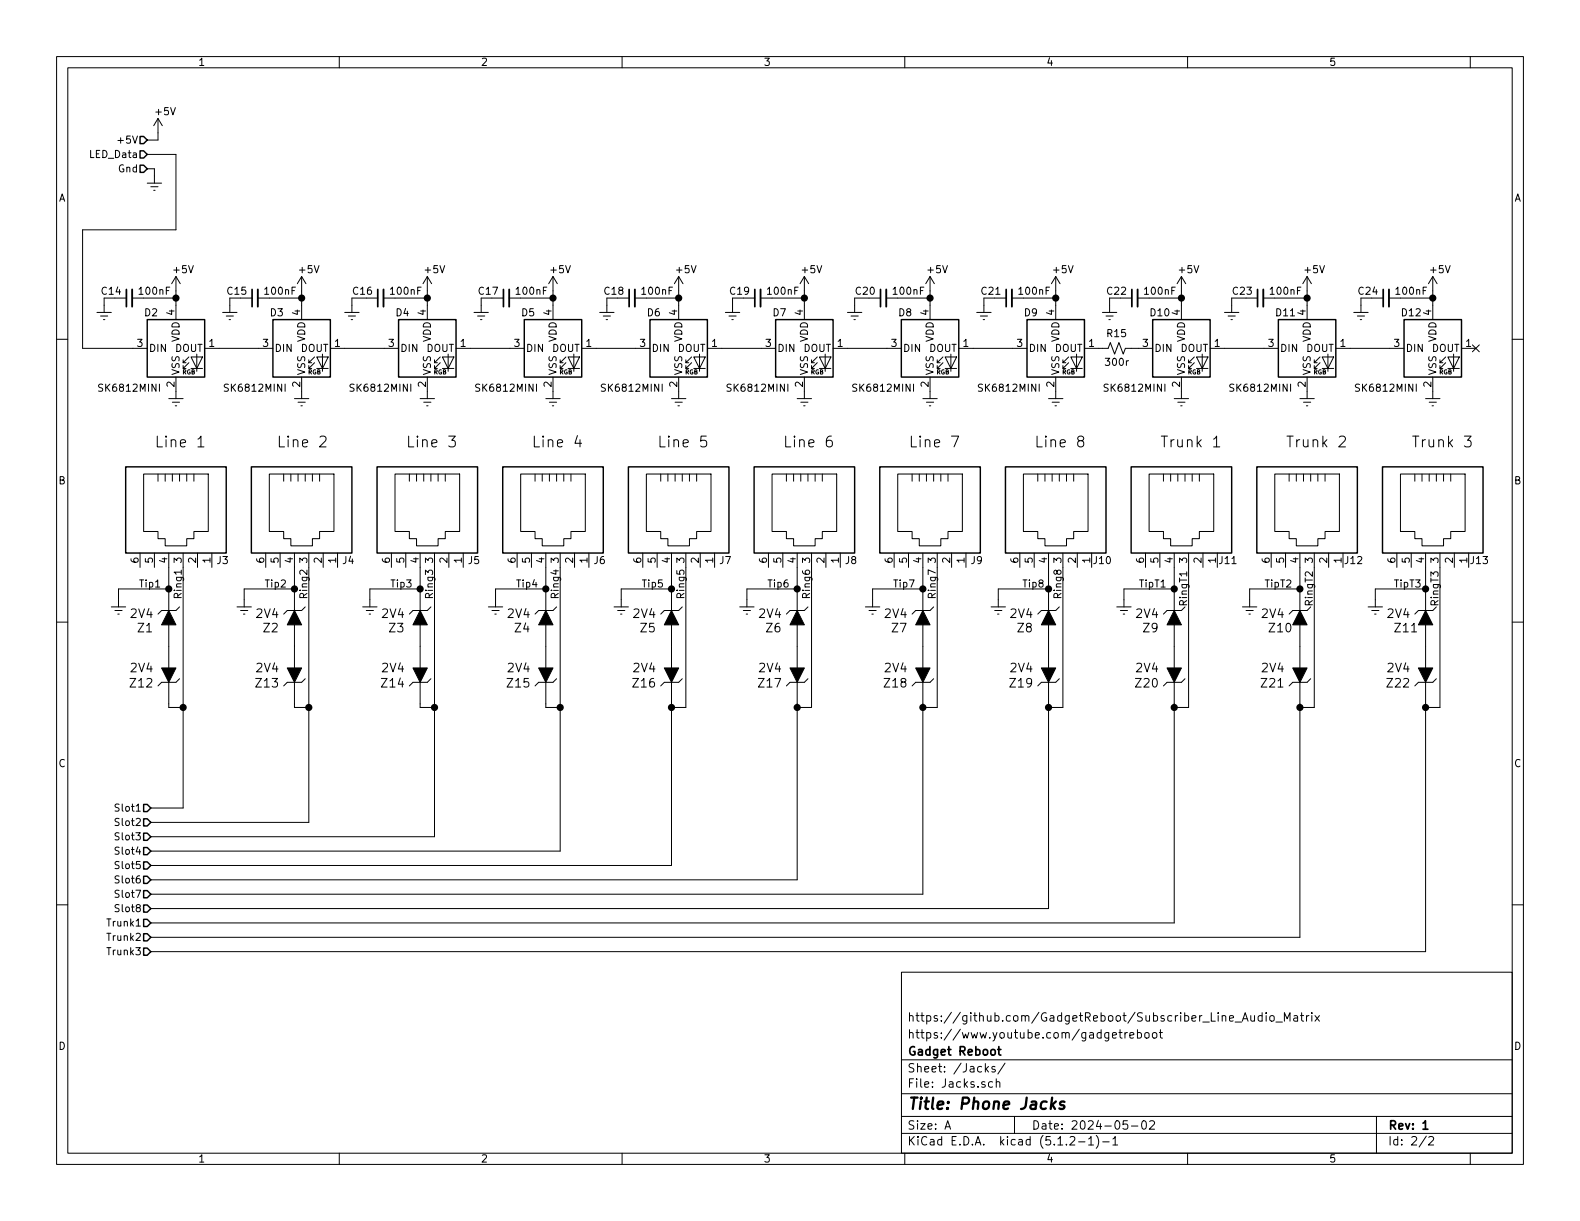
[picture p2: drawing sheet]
<svg xmlns="http://www.w3.org/2000/svg" width="279mm" height="216mm" viewBox="0 0 279 216" stroke-linecap="round" stroke-linejoin="round" font-family="sans-serif">
<g fill="none" stroke="#000" stroke-width=".18">
<path d="M10 10h259.4v195.9h-259.4zM12 12h255.4v191.9h-255.4zM60 10v2M110 10v2M160 10v2M210 10v2M260 10v2M26 29.8h1.3v2.6M26 27.3h5.1v13.3h-16.5v21h11.4M26 32.4h2.6M26.7 33h1.2M27.2 33.7h.2"/>
<path d="M27.9 21l.8 1.2M27.9 21v3.8h-1.9M27.9 21l-.7 1.2M10 60h2M17.1 55.2h2.6M17.8 55.9h1.2M18.3 56.5h.2M18.4 52.7v2.5M20.3 52.7h2.1M23.4 52.7h7.7M31.1 48.9v7.6M31.1 48.9l.8 1.3"/>
<path d="M31.1 48.9l-.7 1.3M39.4 55.2h2.5M40 55.9h1.3M40.5 56.5h.3M40.6 52.7v2.5M42.5 52.7h2.1M45.6 52.7h7.7M53.3 48.9v7.6M53.3 48.9l.8 1.3M53.3 48.9l-.7 1.3M61 55.2h2.5M61.6 55.9h1.3"/>
<path d="M62.1 56.5h.3M62.2 52.7v2.5M64.8 52.7h2M67.8 52.7h7.8M75.6 48.9v7.6M75.6 48.9l.7 1.3M75.6 48.9l-.8 1.3M83.8 55.2h2.6M84.5 55.9h1.2M85 56.5h.2M85.1 52.7v2.5M87 52.7h2"/>
<path d="M90 52.7h7.8M97.8 48.9v7.6M97.8 48.9l.8 1.3M97.8 48.9l-.8 1.3M106 55.2h2.6M106.7 55.9h1.2M107.2 56.5h.2M107.3 52.7v2.5M109.2 52.7h2.1M112.3 52.7h7.7M120 48.9v7.6M120 48.9l.8 1.3"/>
<path d="M120 48.9l-.7 1.3M128.3 55.2h2.5M128.9 55.9h1.3M129.4 56.5h.3M129.5 52.7v2.5M131.4 52.7h2.1M134.5 52.7h7.7M142.2 48.9v7.6M142.2 48.9l.8 1.3M142.2 48.9l-.7 1.3M149.9 55.2h2.5M150.5 55.9h1.3"/>
<path d="M151 56.5h.3M151.1 52.7v2.5M153.7 52.7h2M156.7 52.7h7.8M164.5 48.9v7.6M164.5 48.9l.7 1.3M164.5 48.9l-.8 1.3M172.7 55.2h2.6M173.4 55.9h1.2M173.9 56.5h.2M174 52.7v2.5M175.9 52.7h2"/>
<path d="M178.9 52.7h7.8M186.7 48.9v7.6M186.7 48.9l.8 1.3M186.7 48.9l-.8 1.3M194.9 55.2h2.6M195.6 55.9h1.2M196.1 56.5h.2M196.2 52.7v2.5M198.1 52.7h2.1M201.2 52.7h7.7M208.9 48.9v7.6M208.9 48.9l.8 1.3"/>
<path d="M208.9 48.9l-.7 1.3M216.5 55.2h2.6M217.2 55.9h1.2M217.7 56.5h.2M217.8 52.7v2.5M220.3 52.7h2.1M223.4 52.7h7.7M231.1 48.9v7.6M231.1 48.9l.8 1.3M231.1 48.9l-.7 1.3M239.4 55.2h2.5M240 55.9h1.3"/>
<path d="M240.5 56.5h.3M240.7 52.7v2.5M242.6 52.7h2M245.6 52.7h7.8M253.4 48.9v7.6M253.4 48.9l.7 1.3M253.4 48.9l-.8 1.3M267.4 60h2M29.8 70.5h2.6M30.5 71.1h1.2M31 71.8h.2M31.1 66.7v3.8"/>
<path d="M32.4 64.1h.5M33.4 64.1l-1 1.1v-.6M33.4 63.1l-1 1v-.5M33.8 63.1h2l-1 2.1zM33.8 65.2h2M34.8 62.6v3.1M35 77.6l.5-.5v1.9M35 79h1.1M36.2 61.6h12.1M52.1 70.5h2.5M52.7 71.1h1.3M53.2 71.8h.3"/>
<path d="M53.3 66.7v3.8M54.6 64.1h.5M55.6 64.1l-1 1.1v-.6M55.6 63.1l-1 1v-.5M56 63.1h2l-1 2.1zM56 65.2h2M56.6 77.3l.2-.2h.5a.51 .51 0 0 1 .3 .8l-1.1 1.1h1.2M57 62.6v3.1M58.4 61.6h12.1M74.3 70.5h2.5M74.9 71.1h1.3M75.4 71.8h.3"/>
<path d="M75.6 66.7v3.8M76.8 64.1h.5M77.9 64.1l-1.1 1.1v-.6M77.9 63.1l-1.1 1v-.5M78.2 63.1h2.1l-1.1 2.1zM78.2 65.2h2.1M79.2 62.6v3.1M79.3 77.1h1.2l-.6 .8a.49 .49 0 0 1 .6 .3l-.1 .6-.2 .2h-.6l-.3-.2M80.6 61.6h12.1M96.5 70.5h2.6M97.2 71.1h1.2M97.7 71.8h.2"/>
<path d="M97.8 66.7v3.8M99.1 64.1h.5M100.1 64.1l-1 1.1v-.6M100.1 63.1l-1 1v-.5M100.5 63.1h2l-1 2.1zM100.5 65.2h2M101.5 62.6v3.1M102.1 77l-.4 1.4h1.1M102.6 77.7v1.3M102.9 61.6h12M118.7 70.5h2.6M119.4 71.1h1.2"/>
<path d="M119.9 71.8h.2M120 66.7v3.8M121.3 64.1h.5M122.3 64.1l-1 1.1v-.6M122.3 63.1l-1 1v-.5M122.7 63.1h2l-1 2.1zM122.7 65.2h2M123.7 62.6v3.1M124.9 77.1h-.9l-.1 .9 .3-.1h.6l.2 .3-.1 .6-.3 .2h-.4l-.3-.2M125.1 61.6h12.1M141 70.5h2.5M141.6 71.1h1.3"/>
<path d="M142.1 71.8h.3M142.2 66.7v3.8M143.5 64.1h.5M144.5 64.1l-1 1.1v-.6M144.5 63.1l-1 1v-.5M144.9 63.1h2l-1 2.1zM144.9 65.2h2M145.9 62.6v3.1M147 77.1a.76 .76 0 0 0-.9 .8v.8l.4 .3h.3l.3-.2v-.8a.61 .61 0 0 0-.9 0l-.1 .2M147.3 61.6h12.1M163.2 70.5h2.5M163.8 71.1h1.3"/>
<path d="M164.3 71.8h.3M164.5 66.7v3.8M165.7 64.1h.5M166.8 64.1l-1.1 1.1v-.6M166.8 63.1l-1.1 1v-.5M167.1 63.1h2.1l-1.1 2.1zM167.1 65.2h2.1M168.1 62.6v3.1M168.2 77.1h1.3l-.8 1.9M169.5 61.6h12.1M185.4 70.5h2.6M186.1 71.1h1.2"/>
<path d="M186.6 71.8h.2M186.7 66.7v3.8M188 64.1h.5M189 64.1l-1 1.1v-.6M189 63.1l-1 1v-.5M189.4 63.1h2l-1 2.1zM189.4 65.2h2M190.4 62.6v3.1M190.9 77.9l-.2-.2v-.4l.2-.2h.4l.3 .2v.4l-.3 .2h-.4l-.3 .4 .1 .5 .2 .2h.4l.3-.3v-.6l-.3-.2M191.8 61.6h4.2l.3-1 .8 2 .8-2 .7 2 .4-1h4.8M207.6 70.5h2.6M208.3 71.1h1.2"/>
<path d="M208.8 71.8h.2M208.9 66.7v3.8M210.2 64.1h.5M211.2 64.1l-1 1.1v-.6M211.2 63.1l-1 1v-.5M211.6 63.1h2l-1 2.1zM211.6 65.2h2M212.6 62.6v3.1M214 61.6h12.1M214.6 77.6l.5-.5v1.9M214.6 79h1.1M229.9 70.5h2.5"/>
<path d="M230.5 71.1h1.3M231 71.8h.3M231.1 66.7v3.8M232.4 64.1h.5M233.4 64.1l-1 1.1v-.6M233.4 63.1l-1 1v-.5M233.8 63.1h2l-1 2.1zM233.8 65.2h2M234.8 62.6v3.1M236.2 61.6h12.1M236.8 77.3l.3-.2h.5l.2 .2 .1 .3-.1 .3-1.1 1.1h1.2M252.1 70.5h2.5"/>
<path d="M252.7 71.1h1.3M253.2 71.8h.3M253.4 66.7v3.8M254.6 64.1h.5M255.7 64.1l-1.1 1.1v-.6M255.7 63.1l-1.1 1v-.5M256 63.1h2.1l-1.1 2.1zM256 65.2h2.1M257 62.6v3.1M258.4 61.6h2.6M259 77.1h1.1l-.6 .8a.49 .49 0 0 1 .6 .3v.5l-.3 .3h-.6l-.2-.2M260.4 61l1.2 1.2"/>
<path d="M261.6 61l-1.2 1.2M24.8 97.8v2.5M25.4 83.8h11.4v10.2h-2.5v1.3h-1.3v1.2h-3.8v-1.2h-1.3v-1.3h-2.5zM27.3 97.8v2.5M27.9 83.8v1.3M29.2 83.8v1.3M29.8 97.8v10.2M30.5 83.8v1.3M31.7 83.8v1.3M32.4 97.8v45.1h-5.7M33 83.8v1.3M34.3 83.8v1.3"/>
<path d="M34.9 97.8v2.5M37.5 97.8v2.5M47 97.8v2.5M47.6 83.8h11.5v10.2h-2.6v1.3h-1.3v1.2h-3.8v-1.2h-1.2v-1.3h-2.6zM49.5 97.8v2.5M50.2 83.8v1.3M51.4 83.8v1.3M52.1 97.8v10.2M52.7 83.8v1.3M54 83.8v1.3M54.6 97.8v47.6h-27.9M55.2 83.8v1.3"/>
<path d="M56.5 83.8v1.3M57.1 97.8v2.5M59.7 97.8v2.5M69.2 97.8v2.5M69.8 83.8h11.5v10.2h-2.6v1.3h-1.2v1.2h-3.8v-1.2h-1.3v-1.3h-2.6zM71.8 97.8v2.5M72.4 83.8v1.3M73.7 83.8v1.3M74.3 97.8v10.2M74.9 83.8v1.3M76.2 83.8v1.3M76.8 97.8v50.2h-50.1"/>
<path d="M77.5 83.8v1.3M78.7 83.8v1.3M79.4 97.8v2.5M81.9 97.8v2.5M91.4 97.8v2.5M92.1 83.8h11.4v10.2h-2.5v1.3h-1.3v1.2h-3.8v-1.2h-1.3v-1.3h-2.5zM94 97.8v2.5M94.6 83.8v1.3M95.9 83.8v1.3M96.5 97.8v10.2M97.2 83.8v1.3M98.4 83.8v1.3"/>
<path d="M99.1 97.8v52.7h-72.4M99.7 83.8v1.3M101 83.8v1.3M101.6 97.8v2.5M104.1 97.8v2.5M113.7 97.8v2.5M114.3 83.8h11.4v10.2h-2.5v1.3h-1.3v1.2h-3.8v-1.2h-1.3v-1.3h-2.5zM116.2 97.8v2.5M116.8 83.8v1.3M118.1 83.8v1.3M118.7 97.8v10.2M119.4 83.8v1.3"/>
<path d="M120.6 83.8v1.3M121.3 97.8v27.3h-2.6M121.9 83.8v1.3M123.2 83.8v1.3M123.8 97.8v2.5M126.4 97.8v2.5M135.9 97.8v2.5M136.5 83.8h11.5v10.2h-2.6v1.3h-1.3v1.2h-3.8v-1.2h-1.2v-1.3h-2.6zM138.4 97.8v2.5M139.1 83.8v1.3M140.3 83.8v1.3M141 97.8v10.2"/>
<path d="M141.6 83.8v1.3M142.9 83.8v1.3M143.5 97.8v27.3h-2.5M144.1 83.8v1.3M145.4 83.8v1.3M146 97.8v2.5M148.6 97.8v2.5M158.1 97.8v2.5M158.7 83.8h11.5v10.2h-2.6v1.3h-1.2v1.2h-3.8v-1.2h-1.3v-1.3h-2.6zM160.7 97.8v2.5M161.3 83.8v1.3M162.6 83.8v1.3"/>
<path d="M163.2 97.8v10.2M163.8 83.8v1.3M165.1 83.8v1.3M165.7 97.8v27.3h-2.5M166.4 83.8v1.3M167.6 83.8v1.3M168.3 97.8v2.5M170.8 97.8v2.5M180.3 97.8v2.5M181 83.8h11.4v10.2h-2.5v1.3h-1.3v1.2h-3.8v-1.2h-1.3v-1.3h-2.5zM182.9 97.8v2.5M183.5 83.8v1.3"/>
<path d="M184.8 83.8v1.3M185.4 97.8v10.2M186.1 83.8v1.3M187.3 83.8v1.3M188 97.8v27.3h-2.6M188.6 83.8v1.3M189.9 83.8v1.3M190.5 97.8v2.5M193 97.8v2.5M202.6 97.8v2.5M203.2 83.8h11.4v10.2h-2.5v1.3h-1.3v1.2h-3.8v-1.2h-1.3v-1.3h-2.5zM205.1 97.8v2.5"/>
<path d="M205.7 83.8v1.3M207 83.8v1.3M207.6 97.8v10.2M208.3 83.8v1.3M209.5 83.8v1.3M210.2 97.8v27.3h-2.6M210.8 83.8v1.3M212.1 83.8v1.3M212.7 97.8v2.5M215.3 97.8v2.5M224.8 97.8v2.5M225.4 83.8h11.5v10.2h-2.6v1.3h-1.3v1.2h-3.8v-1.2h-1.2v-1.3h-2.6z"/>
<path d="M227.3 97.8v2.5M228 83.8v1.3M229.2 83.8v1.3M229.9 97.8v10.2M230.5 83.8v1.3M231.8 83.8v1.3M232.4 97.8v27.3h-2.5M233 83.8v1.3M234.3 83.8v1.3M234.9 97.8v2.5M237.5 97.8v2.5M247 97.8v2.5"/>
<path d="M247.6 83.8h11.5v10.2h-2.6v1.3h-1.2v1.2h-3.8v-1.2h-1.3v-1.3h-2.6zM249.6 97.8v2.5M250.2 83.8v1.3M251.5 83.8v1.3M252.1 97.8v10.2M252.7 83.8v1.3M254 83.8v1.3M254.6 97.8v27.3h-2.5M255.3 83.8v1.3M256.5 83.8v1.3M257.2 97.8v2.5M259.7 97.8v2.5"/>
<path d="M10 110h2M19.7 107.3h2.5M20.3 108h1.3M20.8 108.6h.3M29.8 110.5v7.6M29.8 104.1h-8.8v3.2M31.7 107.3l-.6 .7h-2.5l-.7 .6M32.1 100.8v.7M41.9 107.3h2.5M42.5 108h1.3M43.1 108.6h.2M52.1 104.1h-8.9v3.2"/>
<path d="M52.1 110.5v7.6M54 107.3l-.7 .7h-2.5l-.6 .6M54.3 100.8v.8l-.9-.8-.4 .3 .1 .4M64.1 107.3h2.6M64.8 108h1.2M65.3 108.6h.2M74.3 104.1h-8.9v3.2M74.3 110.5v7.6M75.2 101.6v-.8l.5 .4 .1-.3 .5-.1 .2 .3-.1 .5M76.2 107.3l-.6 .7h-2.6l-.6 .6M86.4 107.3h2.5M87 108h1.3"/>
<path d="M87.5 108.6h.3M96.5 104.1h-8.9v3.2M96.5 110.5v7.6M98.3 100.8v.7l-.9-.3M98.4 107.3l-.6 .7h-2.6l-.6 .6M108.6 107.3h2.5M109.2 108h1.3M109.7 108.6h.3M118.7 104.1h-8.8v3.2M118.7 110.5v7.6M119.7 100.9v.6h.6l-.1-.4 .2-.3h.3l.3 .3-.2 .4M120.6 107.3l-.6 .7h-2.5l-.7 .6"/>
<path d="M130.8 107.3h2.5M131.4 108h1.3M132 108.6h.2M141 104.1h-8.9v3.2M141 110.5v7.6M141.9 100.9v.3a.79 .79 0 0 0 1.3 .1l-.1-.4-.5-.1-.2 .3v.2l.2 .2M142.9 107.3l-.7 .7h-2.5l-.6 .6M153 107.3h2.6M153.7 108h1.2M154.2 108.6h.2M163.2 104.1h-8.9v3.2M163.2 110.5v7.6"/>
<path d="M165.1 107.3l-.6 .7h-2.6l-.6 .6M165.4 101.3l-1.3-.5v.8M175.3 107.3h2.5M175.9 108h1.3M176.4 108.6h.3M185.4 104.1h-8.9v3.2M185.4 110.5v7.6M186.9 101.1l.2-.3h.3l.2 .3v.3l-.2 .1-.4-.1-.1-.3-.2-.3-.3 .3v.2l.2 .2 .3-.2M187.3 107.3l-.6 .7h-2.6l-.6 .6M197.5 107.3h2.5M198.1 108h1.3M198.6 108.6h.3"/>
<path d="M207.6 104.1h-8.8v3.2M207.6 110.5v7.6M209.5 107.3l-.6 .7h-2.5l-.7 .6M209.9 101.1v.8M219.7 107.3h2.5M220.3 108h1.3M220.9 108.6h.2M229.9 104.1h-8.9v3.2M229.9 110.5v7.6M231.8 107.3l-.7 .7h-2.5l-.6 .6M241.9 107.3h2.6M242.6 108h1.2"/>
<path d="M243.1 108.6h.2M252.1 104.1h-8.9v3.2M252.1 110.5v7.6M254 107.3l-.6 .7h-2.6l-.6 .6M267.4 110h2M29.8 120.7v4.4h2.6M31.7 120l-.6 .7h-2.5l-.7 .6M52.1 120.7v4.4h2.5M54 120l-.7 .7h-2.5l-.6 .6M74.3 120.7v4.4h2.5M76.2 120l-.6 .7h-2.6l-.6 .6M96.5 120.7v4.4h2.6"/>
<path d="M98.4 120l-.6 .7h-2.6l-.6 .6M118.7 120.7v32.3h-92M120.6 120l-.6 .7h-2.5l-.7 .6M141 120.7v34.9h-114.3M142.9 120l-.7 .7h-2.5l-.6 .6M163.2 120.7v37.4h-136.5M165.1 120l-.6 .7h-2.6l-.6 .6M185.4 120.7v40h-158.7M187.3 120l-.6 .7h-2.6l-.6 .6M207.6 120.7v42.5h-180.9M209.5 120l-.6 .7h-2.5l-.7 .6M229.9 120.7v45h-203.2"/>
<path d="M231.8 120l-.7 .7h-2.5l-.6 .6M252.1 120.7v47.6h-225.4M254 120l-.6 .7h-2.6l-.6 .6M10 160h2M267.4 160h2M159.4 171.9h108v32h-108zM221.2 179.6v.8a.39 .39 0 0 0 .6 0M221.8 179.6v1M223.2 179.7l-.4-.1-.3 .3 .1 .5 .2 .2 .4-.1M223.2 179.1v1.5M223.9 179.1v.1M223.9 179.6v1"/>
<path d="M224.6 179.7l.2-.1 .5 .1v.7l-.3 .2-.4-.2zM228.8 179.7h.6l.1 .9M229.5 179.9l-.5 .1-.2 .2 .2 .4 .5-.1M230 179.6h.5M230.2 179.1v1.3l.3 .2M231 179.6v1M231.5 179.6l-.5 .3M232 179.1v.1M232 179.6v1M232.5 179.6l.8 1M233.3 179.6l-.8 1M159.4 197.4h108"/>
<path d="M159.4 193.4h108M159.4 187.4h108M167.1 199.7l.5-1.5 .5 1.5M167.2 199.2h.8M174.4 189l.4 .6M174.8 188.6l-.6 .5M175.5 191.3h-.4l-.3 .2 .1 .6 .2 .2 .4-.1M175.9 188.6h-.3l-.2 .2 .1 .2 .4 .1v.4h-.5M176.2 191.4v-.1a.37 .37 0 0 1 .6 .2v.8M176.2 190.8v1.5M177.7 188l-1.2 1.9M179.4 197.4v3"/>
<path d="M196.7 183.1l.7-.2v-.2l-.5-.1-.2 .2 .1 .7h.6M197.9 182.6h.5M198.1 182.1v1.3l.3 .2M198.9 182.6v1M199.4 198.2h-.7l-.1 .7 .2-.1h.5l.1 .2v.5l-.2 .2-.6-.2M199.4 182.6l-.3 .1-.2 .2M199.8 183.1l.7-.2-.1-.2-.4-.1-.2 .2v.7h.6M200.1 199.1h1.1M201.1 182.7l.5-.1 .3 .3-.1 .5-.2 .2-.5-.1M201.1 182.1v1.5M202 198.3l.4-.1a.94 .94 0 0 1 0 1.5 .82 .82 0 0 1-.4-1.4zM202.5 182.7l.2-.1 .4 .1v.7l-.2 .2-.4-.2z"/>
<path d="M203.3 198.3l.2-.1h.4l.2 .1 .1 .3-1 1.1h1M203.9 182.7l.2-.1 .4 .1v.7l-.2 .2-.4-.2zM205 182.6h.6M205.2 182.1v1.3l.4 .2M225.6 180.7h1.2M227.1 180.6v-1.5l.5 1 .5-1v1.5M243.4 197.4v6.5M60 203.9v2M110 203.9v2M159.4 200.4h108M160 203.9v2M189.2 201.1l.2-.1h.4l.2 .1 .1 .3-.1 .2-.8 .9h.9"/>
<path d="M190.7 201.9h1.2M192.5 201.4l.4-.4v1.5M192.5 202.5h.9M193.9 200.8a1.71 1.71 0 0 1 0 2.2M195 201.9h1.1M196.8 201.4l.4-.4v1.5M196.8 202.5h.8M210 203.9v2M252.2 200.9l-1.2 1.9M252.7 201.1l.2-.1h.3l.3 .4-.9 1.1h.9M260 203.9v2"/>
</g>
<g fill="none" stroke="#000" stroke-width=".3">
<path d="M22.4 51.2v3M44.6 51.2v3M66.8 51.2v3M89 51.2v3M111.3 51.2v3M133.5 51.2v3M155.7 51.2v3M177.9 51.2v3M200.2 51.2v3M222.4 51.2v3M244.6 51.2v3M176.4 185.6h.6"/>
<path d="M176.6 185.1v1.3l.4 .2M251.6 198.6l.5-.4v1.5M251.6 199.7h.9"/>
</g>
<path d="M186.1 194.1l-.3 2M186.1 195.3l.5 .8M186.7 194.8l-.8 .7M188.2 194.8a.49 .49 0 0 0-.7 .3v.2l.5 .1 .2 .3-.3 .4-.6-.1" fill="none" stroke="#000" stroke-width=".41"/>
<g fill="none" stroke="#000" stroke-width=".25">
<path d="M24.8 29.2h.6l.6 .6-.6 .7h-.6zM24.8 26.7h.6l.6 .6-.6 .6h-.6zM24.8 24.1h.6l.6 .7-.6 .6h-.6zM26 56.5h10.2v10.2h-10.2zM48.3 56.5h10.1v10.2h-10.1zM70.5 56.5h10.1v10.2h-10.1zM92.7 56.5h10.2v10.2h-10.2zM114.9 56.5h10.2v10.2h-10.2zM137.2 56.5h10.1v10.2h-10.1zM159.4 56.5h10.1v10.2h-10.1zM181.6 56.5h10.2v10.2h-10.2zM203.8 56.5h10.2v10.2h-10.2z"/>
<path d="M226.1 56.5h10.1v10.2h-10.1zM248.3 56.5h10.1v10.2h-10.1zM22.2 82.6h17.8v15.2h-17.8zM44.4 82.6h17.8v15.2h-17.8zM66.7 82.6h17.8v15.2h-17.8zM88.9 82.6h17.8v15.2h-17.8zM111.1 82.6h17.8v15.2h-17.8zM133.3 82.6h17.8v15.2h-17.8zM155.6 82.6h17.8v15.2h-17.8zM177.8 82.6h17.8v15.2h-17.8zM200 82.6h17.8v15.2h-17.8zM222.2 82.6h17.8v15.2h-17.8z"/>
<path d="M244.5 82.6h17.8v15.2h-17.8zM25.4 142.2h.6l.7 .7-.7 .6h-.6zM25.4 144.8h.6l.7 .6-.7 .7h-.6zM25.4 147.3h.6l.7 .7-.7 .6h-.6zM25.4 149.9h.6l.7 .6-.7 .6h-.6zM25.4 152.4h.6l.7 .6-.7 .7h-.6zM25.4 154.9h.6l.7 .7-.7 .6h-.6zM25.4 157.5h.6l.7 .6-.7 .7h-.6zM25.4 160h.6l.7 .7-.7 .6h-.6zM25.4 162.6h.6l.7 .6-.7 .6h-.6zM25.4 165.1h.6l.7 .6-.7 .7h-.6zM25.4 167.6h.6l.7 .7-.7 .6h-.6z"/>
</g>
<g fill="#000" stroke="#000" stroke-width=".18">
<path d="M29.8 108l1.3 2.5h-2.5zM28.6 118.1h2.5l-1.3 2.6zM52.1 108l1.2 2.5h-2.5zM50.8 118.1h2.5l-1.2 2.6zM74.3 108l1.3 2.5h-2.6zM73 118.1h2.6l-1.3 2.6zM96.5 108l1.3 2.5h-2.6zM95.2 118.1h2.6l-1.3 2.6zM118.7 108l1.3 2.5h-2.5zM117.5 118.1h2.5l-1.3 2.6zM141 108l1.2 2.5h-2.5zM139.7 118.1h2.5l-1.2 2.6z"/>
<path d="M163.2 108l1.3 2.5h-2.6zM161.9 118.1h2.6l-1.3 2.6zM185.4 108l1.3 2.5h-2.6zM184.1 118.1h2.6l-1.3 2.6zM207.6 108l1.3 2.5h-2.5zM206.4 118.1h2.5l-1.3 2.6zM229.9 108l1.2 2.5h-2.5zM228.6 118.1h2.5l-1.2 2.6zM252.1 108l1.3 2.5h-2.6zM250.8 118.1h2.6l-1.3 2.6z"/>
</g>
<g fill="#000" stroke="#000" stroke-width=".25">
<circle cx="31.1" cy="52.7" r=".51"/>
<circle cx="53.3" cy="52.7" r=".51"/>
<circle cx="75.6" cy="52.7" r=".51"/>
<circle cx="97.8" cy="52.7" r=".51"/>
<circle cx="120" cy="52.7" r=".51"/>
<circle cx="142.2" cy="52.7" r=".51"/>
<circle cx="164.5" cy="52.7" r=".51"/>
<circle cx="186.7" cy="52.7" r=".51"/>
<circle cx="208.9" cy="52.7" r=".51"/>
<circle cx="231.1" cy="52.7" r=".51"/>
<circle cx="253.4" cy="52.7" r=".51"/>
<circle cx="29.8" cy="104.1" r=".51"/>
<circle cx="52.1" cy="104.1" r=".51"/>
<circle cx="74.3" cy="104.1" r=".51"/>
<circle cx="96.5" cy="104.1" r=".51"/>
<circle cx="118.7" cy="104.1" r=".51"/>
<circle cx="141" cy="104.1" r=".51"/>
<circle cx="163.2" cy="104.1" r=".51"/>
<circle cx="185.4" cy="104.1" r=".51"/>
<circle cx="207.6" cy="104.1" r=".51"/>
<circle cx="229.9" cy="104.1" r=".51"/>
<circle cx="252.1" cy="104.1" r=".51"/>
<circle cx="32.4" cy="125.1" r=".51"/>
<circle cx="54.6" cy="125.1" r=".51"/>
<circle cx="76.8" cy="125.1" r=".51"/>
<circle cx="99.1" cy="125.1" r=".51"/>
<circle cx="118.7" cy="125.1" r=".51"/>
<circle cx="141" cy="125.1" r=".51"/>
<circle cx="163.2" cy="125.1" r=".51"/>
<circle cx="185.4" cy="125.1" r=".51"/>
<circle cx="207.6" cy="125.1" r=".51"/>
<circle cx="229.9" cy="125.1" r=".51"/>
<circle cx="252.1" cy="125.1" r=".51"/>
</g>
<path d="M23.4 51.2v3M45.6 51.2v3M67.8 51.2v3M90 51.2v3M112.3 51.2v3M134.5 51.2v3M156.7 51.2v3M178.9 51.2v3M201.2 51.2v3M223.4 51.2v3M245.6 51.2v3" fill="none" stroke="#000" stroke-width=".33"/>
<text font-size="2.8" x="160.4" y="196.2">Title: Phone Jacks</text>
<g font-size="2.7">
<text x="27.3" y="79.1">Line 1</text>
<text x="48.9" y="79.1">Line 2</text>
<text x="71.8" y="79.1">Line 3</text>
<text x="94" y="79.1">Line 4</text>
<text x="116.2" y="79.1">Line 5</text>
<text x="138.4" y="79.1">Line 6</text>
<text x="160.7" y="79.1">Line 7</text>
<text x="182.9" y="79.1">Line 8</text>
<text x="205.1" y="79.1">Trunk 1</text>
<text x="227.3" y="79.1">Trunk 2</text>
<text x="249.6" y="79.1">Trunk 3</text>
</g>
<g font-size="2.1">
<text x="23.2" y="109.3">2V4</text>
<text x="24.4" y="111.8">Z1</text>
<text x="45.4" y="109.3">2V4</text>
<text x="46.6" y="111.8">Z2</text>
<text x="67.6" y="109.3">2V4</text>
<text x="68.9" y="111.8">Z3</text>
<text x="89.8" y="109.3">2V4</text>
<text x="91.1" y="111.8">Z4</text>
<text x="112.1" y="109.3">2V4</text>
<text x="113.3" y="111.8">Z5</text>
<text x="134.3" y="109.3">2V4</text>
<text x="135.5" y="111.8">Z6</text>
<text x="156.5" y="109.3">2V4</text>
<text x="157.8" y="111.8">Z7</text>
<text x="178.7" y="109.3">2V4</text>
<text x="180" y="111.8">Z8</text>
<text x="201" y="109.3">2V4</text>
<text x="202.2" y="111.8">Z9</text>
<text x="223.2" y="109.3">2V4</text>
<text x="224.6" y="111.8">Z10</text>
<text x="245.4" y="109.3">2V4</text>
<text x="246.8" y="111.8">Z11</text>
<text x="23.2" y="118.9">2V4</text>
<text x="45.4" y="118.9">2V4</text>
<text x="67.6" y="118.9">2V4</text>
<text x="89.8" y="118.9">2V4</text>
<text x="112.1" y="118.9">2V4</text>
<text x="134.3" y="118.9">2V4</text>
<text x="156.5" y="118.9">2V4</text>
<text x="178.7" y="118.9">2V4</text>
<text x="201" y="118.9">2V4</text>
<text x="223.2" y="118.9">2V4</text>
<text x="245.4" y="118.9">2V4</text>
<text x="23.1" y="121.6">Z12</text>
<text x="45.4" y="121.6">Z13</text>
<text x="67.6" y="121.6">Z14</text>
<text x="89.8" y="121.6">Z15</text>
<text x="112" y="121.6">Z16</text>
<text x="134.3" y="121.6">Z17</text>
<text x="156.5" y="121.6">Z18</text>
<text x="178.7" y="121.6">Z19</text>
<text x="200.9" y="121.6">Z20</text>
<text x="223.2" y="121.6">Z21</text>
<text x="245.4" y="121.6">Z22</text>
<text x="160.4" y="183.6">https://www.youtube.com/gadgetreboot</text>
<text x="160.4" y="180.6">https://github.com/GadgetReboot/Subscriber_Line_Audio_Matrix</text>
<text x="160.4" y="189.6">Sheet: /Jacks/</text>
<text x="160.4" y="186.6">Gadget Reboot</text>
<text x="160.4" y="192.3">File: Jacks.sch</text>
<text x="160.4" y="202.5">KiCad E.D.A. kicad (5.1.2-1)-1</text>
<text x="160.4" y="199.7">Size: A</text>
<text x="182.4" y="199.7">Date: 2024-05-02</text>
<text x="245.4" y="199.7">Rev: 1</text>
<text x="245.4" y="202.5">Id: 2/2</text>
</g>
<g font-size="1.8">
<text x="35" y="11.6">1</text>
<text x="85" y="11.6">2</text>
<text x="135" y="11.6">3</text>
<text x="185" y="11.6">4</text>
<text x="235" y="11.6">5</text>
<text x="27.6" y="20.4">+5V</text>
<text x="16.2" y="27.9">LED_Data</text>
<text x="21.3" y="25.4">+5V</text>
<text x="10.4" y="35.6">A</text>
<text x="21" y="30.5">Gnd</text>
<text x="267.8" y="35.6">A</text>
<text x="18" y="52.1">C14</text>
<text x="24.7" y="52.1">100nF</text>
<text x="30.8" y="48.3">+5V</text>
<text x="40.3" y="52.1">C15</text>
<text x="47" y="52.1">100nF</text>
<text x="53" y="48.3">+5V</text>
<text x="62.5" y="52.1">C16</text>
<text x="69.2" y="52.1">100nF</text>
<text x="75.2" y="48.3">+5V</text>
<text x="84.7" y="52.1">C17</text>
<text x="91.4" y="52.1">100nF</text>
<text x="97.5" y="48.3">+5V</text>
<text x="106.9" y="52.1">C18</text>
<text x="113.6" y="52.1">100nF</text>
<text x="119.7" y="48.3">+5V</text>
<text x="129.2" y="52.1">C19</text>
<text x="135.9" y="52.1">100nF</text>
<text x="141.9" y="48.3">+5V</text>
<text x="151.4" y="52.1">C20</text>
<text x="158.1" y="52.1">100nF</text>
<text x="164.1" y="48.3">+5V</text>
<text x="173.6" y="52.1">C21</text>
<text x="180.3" y="52.1">100nF</text>
<text x="186.4" y="48.3">+5V</text>
<text x="195.8" y="52.1">C22</text>
<text x="202.5" y="52.1">100nF</text>
<text x="208.6" y="48.3">+5V</text>
<text x="218.1" y="52.1">C23</text>
<text x="224.8" y="52.1">100nF</text>
<text x="230.8" y="48.3">+5V</text>
<text x="240.3" y="52.1">C24</text>
<text x="247" y="52.1">100nF</text>
<text x="253" y="48.3">+5V</text>
<text x="25.6" y="55.9">D2</text>
<text x="30.9" y="55.7" transform="rotate(-90 30.9 55.7)">4</text>
<text x="47.8" y="55.9">D3</text>
<text x="53.1" y="55.7" transform="rotate(-90 53.1 55.7)">4</text>
<text x="70.1" y="55.9">D4</text>
<text x="75.3" y="55.7" transform="rotate(-90 75.3 55.7)">4</text>
<text x="92.3" y="55.9">D5</text>
<text x="97.5" y="55.7" transform="rotate(-90 97.5 55.7)">4</text>
<text x="114.5" y="55.9">D6</text>
<text x="119.8" y="55.7" transform="rotate(-90 119.8 55.7)">4</text>
<text x="136.7" y="55.9">D7</text>
<text x="142" y="55.7" transform="rotate(-90 142 55.7)">4</text>
<text x="159" y="55.9">D8</text>
<text x="164.2" y="55.7" transform="rotate(-90 164.2 55.7)">4</text>
<text x="181.2" y="55.9">D9</text>
<text x="186.4" y="55.7" transform="rotate(-90 186.4 55.7)">4</text>
<text x="195.8" y="59.6">R15</text>
<text x="203.5" y="55.9">D10</text>
<text x="208.7" y="55.7" transform="rotate(-90 208.7 55.7)">4</text>
<text x="225.7" y="55.9">D11</text>
<text x="230.9" y="55.7" transform="rotate(-90 230.9 55.7)">4</text>
<text x="247.9" y="55.9">D12</text>
<text x="253.1" y="55.7" transform="rotate(-90 253.1 55.7)">4</text>
<text x="24.3" y="61.3">3</text>
<text x="26.3" y="62.2">DIN</text>
<text x="30.9" y="62.2">DOUT</text>
<text x="31.7" y="60.5" transform="rotate(-90 31.7 60.5)">VDD</text>
<text x="37" y="61.3">1</text>
<text x="46.5" y="61.3">3</text>
<text x="48.5" y="62.2">DIN</text>
<text x="53.2" y="62.2">DOUT</text>
<text x="54" y="60.5" transform="rotate(-90 54 60.5)">VDD</text>
<text x="59.2" y="61.3">1</text>
<text x="68.7" y="61.3">3</text>
<text x="70.7" y="62.2">DIN</text>
<text x="75.4" y="62.2">DOUT</text>
<text x="76.2" y="60.5" transform="rotate(-90 76.2 60.5)">VDD</text>
<text x="81.4" y="61.3">1</text>
<text x="91" y="61.3">3</text>
<text x="93" y="62.2">DIN</text>
<text x="97.6" y="62.2">DOUT</text>
<text x="98.4" y="60.5" transform="rotate(-90 98.4 60.5)">VDD</text>
<text x="103.7" y="61.3">1</text>
<text x="113.2" y="61.3">3</text>
<text x="115.2" y="62.2">DIN</text>
<text x="119.8" y="62.2">DOUT</text>
<text x="120.6" y="60.5" transform="rotate(-90 120.6 60.5)">VDD</text>
<text x="125.9" y="61.3">1</text>
<text x="135.4" y="61.3">3</text>
<text x="137.4" y="62.2">DIN</text>
<text x="142.1" y="62.2">DOUT</text>
<text x="142.9" y="60.5" transform="rotate(-90 142.9 60.5)">VDD</text>
<text x="148.1" y="61.3">1</text>
<text x="157.6" y="61.3">3</text>
<text x="159.6" y="62.2">DIN</text>
<text x="164.3" y="62.2">DOUT</text>
<text x="165.1" y="60.5" transform="rotate(-90 165.1 60.5)">VDD</text>
<text x="170.3" y="61.3">1</text>
<text x="179.9" y="61.3">3</text>
<text x="181.9" y="62.2">DIN</text>
<text x="186.5" y="62.2">DOUT</text>
<text x="187.3" y="60.5" transform="rotate(-90 187.3 60.5)">VDD</text>
<text x="192.6" y="61.3">1</text>
<text x="195.7" y="64.7">300r</text>
<text x="202.1" y="61.3">3</text>
<text x="204.1" y="62.2">DIN</text>
<text x="208.7" y="62.2">DOUT</text>
<text x="209.5" y="60.5" transform="rotate(-90 209.5 60.5)">VDD</text>
<text x="214.8" y="61.3">1</text>
<text x="224.3" y="61.3">3</text>
<text x="226.3" y="62.2">DIN</text>
<text x="231" y="62.2">DOUT</text>
<text x="231.8" y="60.5" transform="rotate(-90 231.8 60.5)">VDD</text>
<text x="237" y="61.3">1</text>
<text x="246.5" y="61.3">3</text>
<text x="248.5" y="62.2">DIN</text>
<text x="253.2" y="62.2">DOUT</text>
<text x="254" y="60.5" transform="rotate(-90 254 60.5)">VDD</text>
<text x="259.2" y="61.3">1</text>
<text x="17.8" y="69.3">SK6812MINI</text>
<text x="30.9" y="68.4" transform="rotate(-90 30.9 68.4)">2</text>
<text x="31.7" y="66.4" transform="rotate(-90 31.7 66.4)">VSS</text>
<text x="40" y="69.3">SK6812MINI</text>
<text x="53.1" y="68.4" transform="rotate(-90 53.1 68.4)">2</text>
<text x="54" y="66.4" transform="rotate(-90 54 66.4)">VSS</text>
<text x="62.3" y="69.3">SK6812MINI</text>
<text x="75.3" y="68.4" transform="rotate(-90 75.3 68.4)">2</text>
<text x="76.2" y="66.4" transform="rotate(-90 76.2 66.4)">VSS</text>
<text x="84.5" y="69.3">SK6812MINI</text>
<text x="97.5" y="68.4" transform="rotate(-90 97.5 68.4)">2</text>
<text x="98.4" y="66.4" transform="rotate(-90 98.4 66.4)">VSS</text>
<text x="106.7" y="69.3">SK6812MINI</text>
<text x="119.8" y="68.4" transform="rotate(-90 119.8 68.4)">2</text>
<text x="120.6" y="66.4" transform="rotate(-90 120.6 66.4)">VSS</text>
<text x="128.9" y="69.3">SK6812MINI</text>
<text x="142" y="68.4" transform="rotate(-90 142 68.4)">2</text>
<text x="142.9" y="66.4" transform="rotate(-90 142.9 66.4)">VSS</text>
<text x="151.2" y="69.3">SK6812MINI</text>
<text x="164.2" y="68.4" transform="rotate(-90 164.2 68.4)">2</text>
<text x="165.1" y="66.4" transform="rotate(-90 165.1 66.4)">VSS</text>
<text x="173.4" y="69.3">SK6812MINI</text>
<text x="186.4" y="68.4" transform="rotate(-90 186.4 68.4)">2</text>
<text x="187.3" y="66.4" transform="rotate(-90 187.3 66.4)">VSS</text>
<text x="195.6" y="69.3">SK6812MINI</text>
<text x="208.7" y="68.4" transform="rotate(-90 208.7 68.4)">2</text>
<text x="209.5" y="66.4" transform="rotate(-90 209.5 66.4)">VSS</text>
<text x="217.8" y="69.3">SK6812MINI</text>
<text x="230.9" y="68.4" transform="rotate(-90 230.9 68.4)">2</text>
<text x="231.8" y="66.4" transform="rotate(-90 231.8 66.4)">VSS</text>
<text x="240.1" y="69.3">SK6812MINI</text>
<text x="253.1" y="68.4" transform="rotate(-90 253.1 68.4)">2</text>
<text x="254" y="66.4" transform="rotate(-90 254 66.4)">VSS</text>
<text x="10.4" y="85.6">B</text>
<text x="267.8" y="85.6">B</text>
<text x="24.5" y="99.5" transform="rotate(-90 24.5 99.5)">6</text>
<text x="27.1" y="99.5" transform="rotate(-90 27.1 99.5)">5</text>
<text x="29.6" y="99.5" transform="rotate(-90 29.6 99.5)">4</text>
<text x="32.1" y="99.5" transform="rotate(-90 32.1 99.5)">3</text>
<text x="34.7" y="99.5" transform="rotate(-90 34.7 99.5)">2</text>
<text x="37.2" y="99.5" transform="rotate(-90 37.2 99.5)">1</text>
<text x="38.4" y="99.7">J3</text>
<text x="46.7" y="99.5" transform="rotate(-90 46.7 99.5)">6</text>
<text x="49.3" y="99.5" transform="rotate(-90 49.3 99.5)">5</text>
<text x="51.8" y="99.5" transform="rotate(-90 51.8 99.5)">4</text>
<text x="54.4" y="99.5" transform="rotate(-90 54.4 99.5)">3</text>
<text x="56.9" y="99.5" transform="rotate(-90 56.9 99.5)">2</text>
<text x="59.4" y="99.5" transform="rotate(-90 59.4 99.5)">1</text>
<text x="60.6" y="99.7">J4</text>
<text x="69" y="99.5" transform="rotate(-90 69 99.5)">6</text>
<text x="71.5" y="99.5" transform="rotate(-90 71.5 99.5)">5</text>
<text x="74" y="99.5" transform="rotate(-90 74 99.5)">4</text>
<text x="76.6" y="99.5" transform="rotate(-90 76.6 99.5)">3</text>
<text x="79.1" y="99.5" transform="rotate(-90 79.1 99.5)">2</text>
<text x="81.7" y="99.5" transform="rotate(-90 81.7 99.5)">1</text>
<text x="82.9" y="99.7">J5</text>
<text x="91.2" y="99.5" transform="rotate(-90 91.2 99.5)">6</text>
<text x="93.7" y="99.5" transform="rotate(-90 93.7 99.5)">5</text>
<text x="96.3" y="99.5" transform="rotate(-90 96.3 99.5)">4</text>
<text x="98.8" y="99.5" transform="rotate(-90 98.8 99.5)">3</text>
<text x="101.3" y="99.5" transform="rotate(-90 101.3 99.5)">2</text>
<text x="103.9" y="99.5" transform="rotate(-90 103.9 99.5)">1</text>
<text x="105.1" y="99.7">J6</text>
<text x="113.4" y="99.5" transform="rotate(-90 113.4 99.5)">6</text>
<text x="116" y="99.5" transform="rotate(-90 116 99.5)">5</text>
<text x="118.5" y="99.5" transform="rotate(-90 118.5 99.5)">4</text>
<text x="121" y="99.5" transform="rotate(-90 121 99.5)">3</text>
<text x="123.6" y="99.5" transform="rotate(-90 123.6 99.5)">2</text>
<text x="126.1" y="99.5" transform="rotate(-90 126.1 99.5)">1</text>
<text x="127.3" y="99.7">J7</text>
<text x="135.6" y="99.5" transform="rotate(-90 135.6 99.5)">6</text>
<text x="138.2" y="99.5" transform="rotate(-90 138.2 99.5)">5</text>
<text x="140.7" y="99.5" transform="rotate(-90 140.7 99.5)">4</text>
<text x="143.3" y="99.5" transform="rotate(-90 143.3 99.5)">3</text>
<text x="145.8" y="99.5" transform="rotate(-90 145.8 99.5)">2</text>
<text x="148.3" y="99.5" transform="rotate(-90 148.3 99.5)">1</text>
<text x="149.5" y="99.7">J8</text>
<text x="157.9" y="99.5" transform="rotate(-90 157.9 99.5)">6</text>
<text x="160.4" y="99.5" transform="rotate(-90 160.4 99.5)">5</text>
<text x="162.9" y="99.5" transform="rotate(-90 162.9 99.5)">4</text>
<text x="165.5" y="99.5" transform="rotate(-90 165.5 99.5)">3</text>
<text x="168" y="99.5" transform="rotate(-90 168 99.5)">2</text>
<text x="170.6" y="99.5" transform="rotate(-90 170.6 99.5)">1</text>
<text x="171.8" y="99.7">J9</text>
<text x="180.1" y="99.5" transform="rotate(-90 180.1 99.5)">6</text>
<text x="182.6" y="99.5" transform="rotate(-90 182.6 99.5)">5</text>
<text x="185.2" y="99.5" transform="rotate(-90 185.2 99.5)">4</text>
<text x="187.7" y="99.5" transform="rotate(-90 187.7 99.5)">3</text>
<text x="190.2" y="99.5" transform="rotate(-90 190.2 99.5)">2</text>
<text x="192.8" y="99.5" transform="rotate(-90 192.8 99.5)">1</text>
<text x="193.4" y="99.7">J10</text>
<text x="202.3" y="99.5" transform="rotate(-90 202.3 99.5)">6</text>
<text x="204.9" y="99.5" transform="rotate(-90 204.9 99.5)">5</text>
<text x="207.4" y="99.5" transform="rotate(-90 207.4 99.5)">4</text>
<text x="209.9" y="99.5" transform="rotate(-90 209.9 99.5)">3</text>
<text x="212.5" y="99.5" transform="rotate(-90 212.5 99.5)">2</text>
<text x="215" y="99.5" transform="rotate(-90 215 99.5)">1</text>
<text x="215.7" y="99.7">J11</text>
<text x="224.5" y="99.5" transform="rotate(-90 224.5 99.5)">6</text>
<text x="227.1" y="99.5" transform="rotate(-90 227.1 99.5)">5</text>
<text x="229.6" y="99.5" transform="rotate(-90 229.6 99.5)">4</text>
<text x="232.2" y="99.5" transform="rotate(-90 232.2 99.5)">3</text>
<text x="234.7" y="99.5" transform="rotate(-90 234.7 99.5)">2</text>
<text x="237.2" y="99.5" transform="rotate(-90 237.2 99.5)">1</text>
<text x="237.9" y="99.7">J12</text>
<text x="246.8" y="99.5" transform="rotate(-90 246.8 99.5)">6</text>
<text x="249.3" y="99.5" transform="rotate(-90 249.3 99.5)">5</text>
<text x="251.8" y="99.5" transform="rotate(-90 251.8 99.5)">4</text>
<text x="254.4" y="99.5" transform="rotate(-90 254.4 99.5)">3</text>
<text x="256.9" y="99.5" transform="rotate(-90 256.9 99.5)">2</text>
<text x="259.5" y="99.5" transform="rotate(-90 259.5 99.5)">1</text>
<text x="260.1" y="99.7">J13</text>
<text x="24.9" y="103.9">Tip1</text>
<text x="32.1" y="106" transform="rotate(-90 32.1 106)">Ring1</text>
<text x="47.2" y="103.9">Tip2</text>
<text x="54.4" y="106" transform="rotate(-90 54.4 106)">Ring2</text>
<text x="69.4" y="103.9">Tip3</text>
<text x="76.6" y="106" transform="rotate(-90 76.6 106)">Ring3</text>
<text x="91.6" y="103.9">Tip4</text>
<text x="98.8" y="106" transform="rotate(-90 98.8 106)">Ring4</text>
<text x="113.8" y="103.9">Tip5</text>
<text x="121" y="106" transform="rotate(-90 121 106)">Ring5</text>
<text x="136.1" y="103.9">Tip6</text>
<text x="143.3" y="106" transform="rotate(-90 143.3 106)">Ring6</text>
<text x="158.3" y="103.9">Tip7</text>
<text x="165.5" y="106" transform="rotate(-90 165.5 106)">Ring7</text>
<text x="181.2" y="103.9">Tip8</text>
<text x="187.7" y="106" transform="rotate(-90 187.7 106)">Ring8</text>
<text x="201.7" y="103.9">TipT1</text>
<text x="209.9" y="107.3" transform="rotate(-90 209.9 107.3)">RingT1</text>
<text x="223.9" y="103.9">TipT2</text>
<text x="232.2" y="107.3" transform="rotate(-90 232.2 107.3)">RingT2</text>
<text x="246.7" y="103.9">TipT3</text>
<text x="254.4" y="107.3" transform="rotate(-90 254.4 107.3)">RingT3</text>
<text x="10.4" y="135.6">C</text>
<text x="267.8" y="135.6">C</text>
<text x="20.8" y="143.5">Slot1</text>
<text x="20.8" y="146">Slot2</text>
<text x="20.8" y="148.6">Slot3</text>
<text x="20.8" y="151.1">Slot4</text>
<text x="20.8" y="153.7">Slot5</text>
<text x="20.8" y="156.2">Slot6</text>
<text x="20.8" y="158.8">Slot7</text>
<text x="20.8" y="161.3">Slot8</text>
<text x="19.3" y="163.8">Trunk1</text>
<text x="19.3" y="166.4">Trunk2</text>
<text x="19.3" y="168.9">Trunk3</text>
<text x="10.4" y="185.6">D</text>
<text x="267.8" y="185.6">D</text>
<text x="35" y="205.5">1</text>
<text x="85" y="205.5">2</text>
<text x="135" y="205.5">3</text>
<text x="185" y="205.5">4</text>
<text x="235" y="205.5">5</text>
</g>
<g font-size="1.1">
<text x="32.2" y="66.2">RGB</text>
<text x="54.5" y="66.2">RGB</text>
<text x="76.7" y="66.2">RGB</text>
<text x="98.9" y="66.2">RGB</text>
<text x="121.1" y="66.2">RGB</text>
<text x="143.4" y="66.2">RGB</text>
<text x="165.6" y="66.2">RGB</text>
<text x="187.8" y="66.2">RGB</text>
<text x="210" y="66.2">RGB</text>
<text x="232.3" y="66.2">RGB</text>
<text x="254.5" y="66.2">RGB</text>
</g>
</svg>
